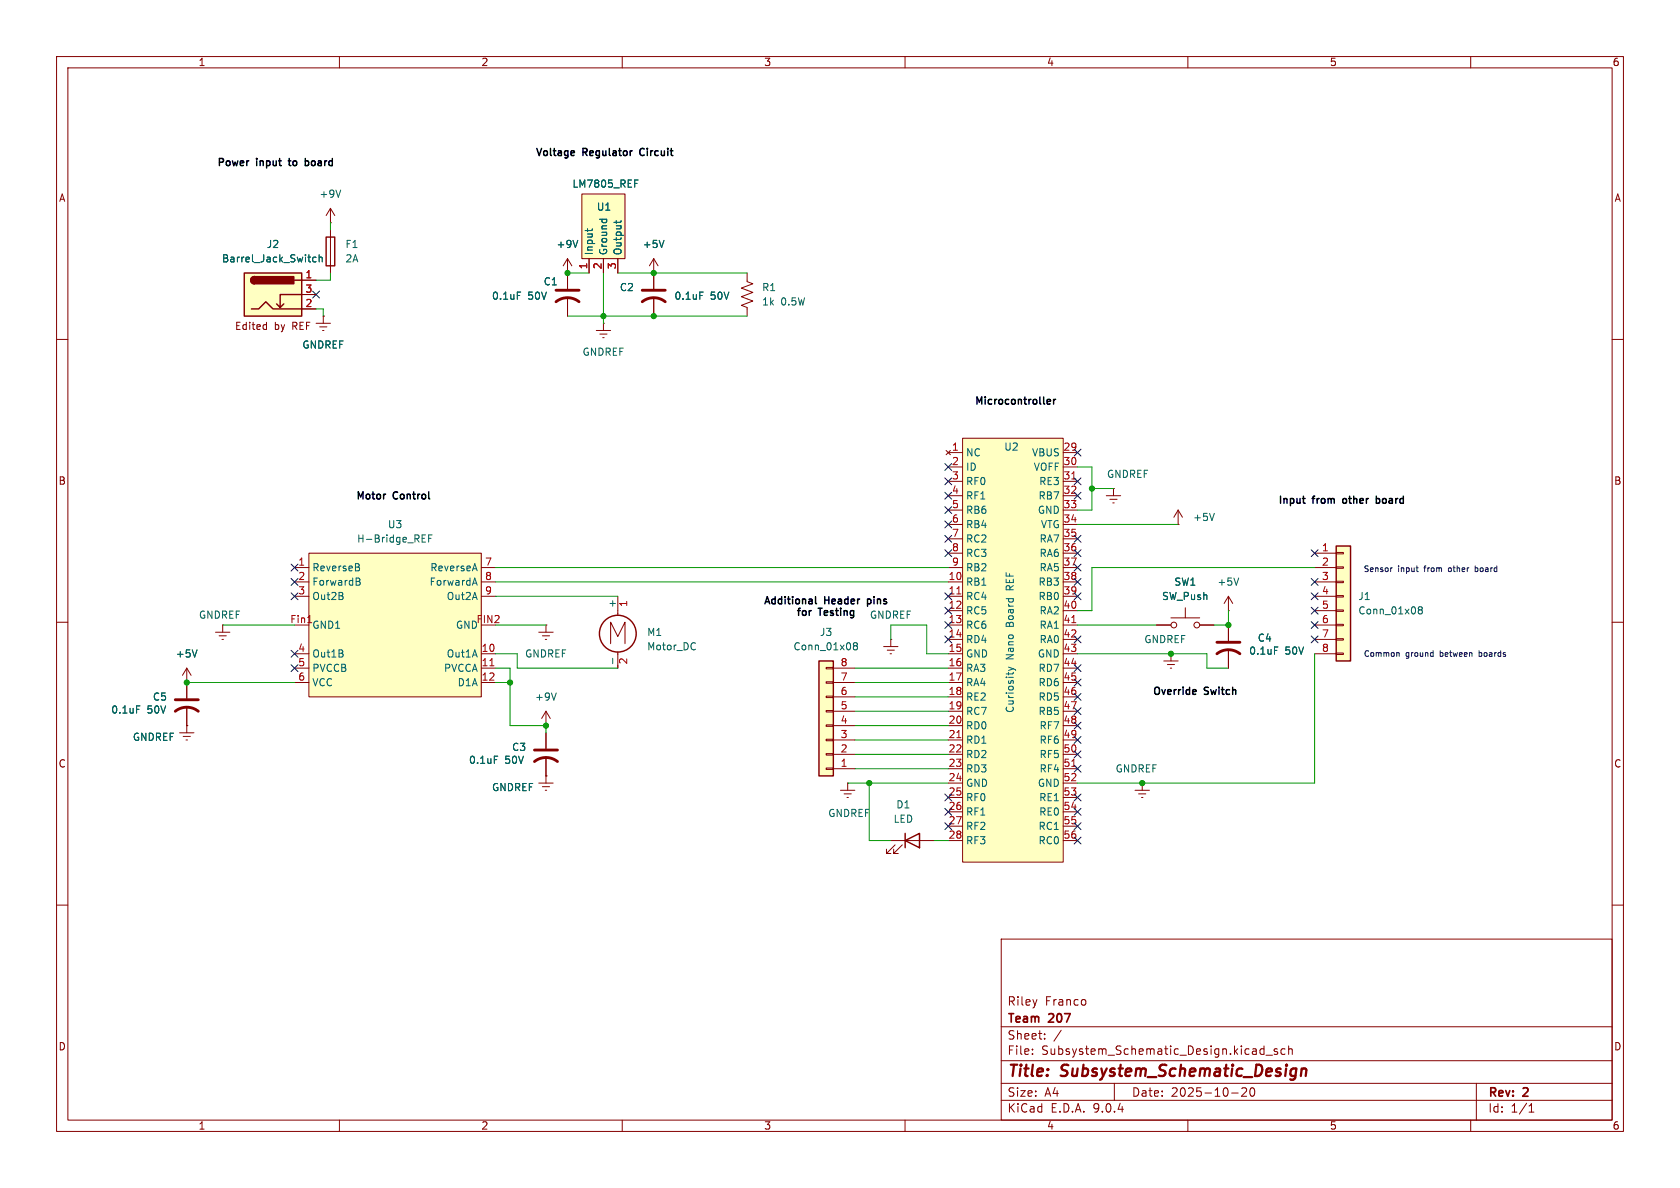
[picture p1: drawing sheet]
<svg xmlns="http://www.w3.org/2000/svg" width="297mm" height="210mm" viewBox="0 0 297 210" stroke-linecap="round" stroke-linejoin="round" font-family="sans-serif">
<g fill="none" stroke="#840000" stroke-width=".18">
<path d="M10 10h277v190h-277zM12 12h273v186h-273zM60 10v2M110 10v2M160 10v2M210 10v2M260 10v2M10 60h2M285 60h2M10 110h2M204.5 110.5h2.5M205.7 116.8h2.6"/>
<path d="M206.4 117.5h1.2M206.9 118.1h.2M207 115.6h.1M207 109.2h5.1M207 115.6v1.2M209.5 107.4v1.8M212.1 110.5h2.5M217.2 108h.1M217.2 105.4l-.8 1.3M217.2 105.4l.7 1.3M217.2 105.4v2.6M217.2 110.5v2.8"/>
<path d="M217.2 114.8v3.3M285 110h2M10 160h2M177 166h108v32h-108zM191.9 176.8v.8M285 160h2M60 198v2M110 198v2M160 198v2M177 194.5h108M177 191.5h108M177 187.5h108"/>
<path d="M177 181.5h108M182.5 186.3v.1M182.5 185.5v.1M184.7 183.6v.1M184.7 182.8v.1M187.6 182.1l-1.3 2M197 191.5v3M210 198v2M217.7 193.2h1.2M220.3 192.4v.5l-.8 .9h.9M221.1 192.4a.81 .81 0 0 0 .4 1.4l.2-.1 .1-.5-.1-.8M223.8 186.5h1.2"/>
<path d="M225.8 185.5l-.3-.1-.3 .2 .1 .2 .5 .2v.3h-.6M227.2 185.5l-.5-.1-.2 .3v.4l.1 .2h.6M227.8 185.5l.2-.1 .4 .1 .1 .9M227.8 184.9v1.5M260 198v2M261 191.5v6.5M270.3 196.6h.9M270.3 195.5l.4-.4v1.5"/>
<circle cx="207.5" cy="110.5" r=".51"/>
<circle cx="211.6" cy="110.5" r=".51"/>
</g>
<path d="M230.1 189.1a.49 .49 0 0 1 .9 .1l-.2 1M230.1 188.9l-.1 1.3" fill="none" stroke="#840000" stroke-width=".4"/>
<path d="M219 102.2l-.4 1.2M225.3 114.4h.6" fill="none" stroke="#006464" stroke-width=".18"/>
<path d="M215.1 115.6a3.3 3.3 0 0 1 4.1 0M215.1 113.5h4.1" fill="none" stroke="#840000" stroke-width=".51"/>
<path d="M43.2 48.3h10.1v7.6h-10.1z" fill="#ffffc2"/>
<path d="M43.2 48.3h10.1v7.6h-10.1zM44.4 54.6h1.3l1.3-1.3 1.3 1.3h5M45 48.9a.64 .64 0 0 0-.7 .6 .64 .64 0 0 0 .7 .7M50.2 53.7l-.7 .7M52.1 49.5h1.2M53.3 52.1h-3.8v2.3l-.6-.7" fill="none" stroke="#840000" stroke-width=".25"/>
<g fill="#840000" stroke="#840000" stroke-width=".25">
<path d="M44.5 49.1l.5-.2v1.3a.63 .63 0 0 1-.6-.4 .63 .63 0 0 1 .1-.7z"/>
<path d="M45 48.9h6.9v1.3h-6.9z"/>
</g>
<path d="M46.7 57.4l.4 .1M47.1 57v1.2M47.1 58.2h-.4M53.3 49.5h2.6M53.3 52.1h2.6M53.3 54.6h2.6" fill="none" stroke="#840000" stroke-width=".18"/>
<path d="M55.9 45.5h-.4l-.2 .2 .1 .5h.5M56.4 45.6l.2-.1h.3l.1 .8M56.4 45v1.3" fill="none" stroke="#006464" stroke-width=".18"/>
<path d="M236.2 96.5h2.6v20.3h-2.6z" fill="#ffffc2"/>
<path d="M236.2 96.5h2.6v20.3h-2.6z" fill="none" stroke="#840000" stroke-width=".25"/>
<g fill="none" stroke="#840000" stroke-width=".18">
<path d="M232.4 97.8h3.8M236.2 97.7h1.3v.2h-1.3zM232.4 100.3h3.8M232.4 102.9h3.8M232.4 105.4h3.8M232.4 108h3.8M232.4 110.5h3.8M232.4 113h3.8M232.4 115.6h3.8M236.2 100.2h1.3v.3h-1.3zM236.2 102.7h1.3v.3h-1.3zM236.2 105.3h1.3v.2h-1.3z"/>
<path d="M236.2 107.8h1.3v.3h-1.3zM236.2 110.4h1.3v.2h-1.3zM236.2 112.9h1.3v.3h-1.3zM236.2 115.4h1.3v.3h-1.3z"/>
</g>
<path d="M251 107.8l-.3-.2 .3-.3h.2l.2 .2-.2 .3M251 107.8l-.3 .2 .1 .4 .2 .1h.3l.1-.2v-.3l-.2-.2M251 107.8h.2" fill="none" stroke="#006464" stroke-width=".18"/>
<path d="M54.6 97.8h30.5v25.4h-30.5z" fill="#ffffc2"/>
<g fill="none" stroke="#840000" stroke-width=".18">
<path d="M58.4 39.4h.1M58.4 36.8l-.7 1.3M58.4 36.8l.8 1.3M58.4 36.8v2.6M55.9 57.2h2.5M56.5 57.8h1.3M57 58.4h.3M57.1 55.9h.1M57.1 55.9v1.3M58.4 40.6v7.7M115.6 48.3v2.8M115.6 52.6v3.3"/>
<path d="M54.6 97.8h30.5v25.4h-30.5zM52.1 100.3h2.5M52.1 102.9h2.5M52.1 105.4h2.5M52.1 115.6h2.5M52.1 118.1h2.5M85.1 100.3h2.5M85.1 102.9h2.5M85.1 105.4h2.5M85.1 115.6h2.5M85.1 118.1h2.5M33 120.7v2.7"/>
<path d="M33 125v3.3M52.1 120.7h2.5M85.1 120.7h2.5M200.7 139.7h2.5M201.9 138.4h.1M201.9 138.4v1.3M201.3 140.3h1.3M201.8 141h.3"/>
</g>
<g fill="none" stroke="#006464" stroke-width=".18">
<path d="M60.2 33.6l-.4 1.3M123.7 51.6h.6M63.4 99.7l.1 .2-.1 .3M74.6 95.8h.6M74.6 94.6h.6M75.8 95.2h.4M76.4 94.6h-.6v1.2M83.9 99.6l.5 1.3M63 102.2l.6 .1v.2l-.2 .3M63 102.8h.4M63.3 100.2l.3 .3-.1 .3-.2 .1M63.4 102.8l.3 .2-.1 .3-.6 .1"/>
<path d="M83.6 103.1h.6M83.9 102.2l.5 1.2M24.1 124.8h.6"/>
</g>
<path d="M54.4 110.1h.7M86.6 117.7h.7" fill="none" stroke="#a90000" stroke-width=".18"/>
<path d="M113.5 53.3a3.3 3.3 0 0 1 4.1 0M113.5 51.3h4.1M31 125.7a3.3 3.3 0 0 1 4.1 0M31 123.7h4.1" fill="none" stroke="#840000" stroke-width=".51"/>
<path d="M57.7 41.9h1.5v5.1h-1.5z" fill="none" stroke="#840000" stroke-width=".25"/>
<path d="M170.2 77.5h17.8v74.9h-17.8z" fill="#ffffc2"/>
<g fill="none" stroke="#840000" stroke-width=".18">
<path d="M132.1 48.3v1.5l1 .4-2 .7 2 .8-2 .8 2 .7-2 .8 1 .4v1.5M167.3 79.6l.7 .8M168 79.6l-.7 .8M170.2 77.5h17.8v74.9h-17.8zM167.6 80h2.6M167.6 82.6h2.6M167.6 85.1h2.6M167.6 87.6h2.6M167.6 90.2h2.6M167.6 92.7h2.6M167.6 95.3h2.6M167.6 97.8h2.6"/>
<path d="M188 80h2.5M188 82.6h2.5M188 85.1h2.5M188 87.6h2.5M188 90.2h2.5M188 92.7h2.5M188 95.3h2.5M188 97.8h2.5M195.6 87.6h2.5M196.2 88.3h1.3M196.7 88.9h.3M196.8 86.4h.1"/>
<path d="M196.8 86.4v1.2M208.3 92.7h.1M208.3 90.2l-.8 1.2M208.3 90.2l.7 1.2M208.3 90.2v2.5M33 118.1v2.6M33 118.1l-.7 1.3M33 118.1l.8 1.3M38.1 111.8h2.5M38.7 112.4h1.3M39.2 113h.3M39.4 110.5h.1"/>
<path d="M39.4 110.5v1.3M95.2 111.8h2.6M95.9 112.4h1.3M96.4 113h.2M96.5 110.5h.1M96.5 110.5v1.3M167.6 100.3h2.6M167.6 102.9h2.6M167.6 105.4h2.6M167.6 108h2.6M167.6 110.5h2.6M167.6 113h2.6"/>
<path d="M167.6 115.6h2.6M167.6 118.1h2.6M188 100.3h2.5M188 102.9h2.5M188 105.4h2.5M188 108h2.5M188 110.5h2.5M188 113h2.5M188 115.6h2.5M188 118.1h2.5M31.7 129.5h2.6M32.4 130.2h1.3"/>
<path d="M32.9 130.8h.2M33 128.3h.1M33 120.7h.1M33 128.3v1.2M96.5 128.3h.1M96.5 125.7l-.7 1.3M96.5 125.7l.8 1.3M96.5 125.7v2.6M96.5 129.5v2.8M96.5 133.9v3.3M148.6 139.7h2.5M149.9 138.4h.1"/>
<path d="M149.9 138.4v1.3M167.6 120.7h2.6M167.6 123.2h2.6M167.6 125.7h2.6M167.6 128.3h2.6M167.6 130.8h2.6M167.6 133.4h2.6M167.6 135.9h2.6M167.6 138.4h2.6M188 120.7h2.5M188 123.2h2.5M188 125.7h2.5"/>
<path d="M188 128.3h2.5M188 130.8h2.5M188 133.4h2.5M188 135.9h2.5M188 138.4h2.5M149.2 140.3h1.3M149.7 141h.3M157.5 148.6h7.6M158.2 149.4l-1.5 1.5h.8h-.8v-.8M159.5 149.4l-1.5 1.5h.7h-.7v-.8M167.6 141h2.6M167.6 143.5h2.6"/>
<path d="M167.6 146.1h2.6M167.6 148.6h2.6M188 141h2.5M188 143.5h2.5M188 146.1h2.5M188 148.6h2.5"/>
</g>
<path d="M189.5 84.7h.7M169.2 105h.7M189.5 110.1h.7M169.2 130.4h.7M189.5 135.5h.7" fill="none" stroke="#a90000" stroke-width=".18"/>
<path d="M214.7 90.7l-.4 1.3M34.8 114.9l-.4 1.2M178.3 117.9l.8 .3M179.1 118.2l-.8 .3M179.1 118.2l.5 .3M87.4 133.7h.6M98.3 122.5l-.4 1.3" fill="none" stroke="#006464" stroke-width=".18"/>
<path d="M94.5 134.6a3.3 3.3 0 0 1 4.1 0M94.5 132.6h4.1" fill="none" stroke="#840000" stroke-width=".51"/>
<path d="M160 148.6l2.6-1.3v2.6zM160 147.3v2.6" fill="none" stroke="#840000" stroke-width=".25"/>
<path d="M144.8 116.8h2.5v20.4h-2.5z" fill="#ffffc2"/>
<g fill="none" stroke="#840000" stroke-width=".25">
<path d="M144.8 116.8h2.5v20.4h-2.5z"/>
<circle cx="109.2" cy="112" r="3.3"/>
</g>
<g fill="none" stroke="#840000" stroke-width=".18">
<path d="M105.4 58.4h2.5M106 59.1h1.3M106.6 59.7h.2M106.7 57.2h.1M106.7 57.2v1.2M107.9 113.8v-3.8l1.3 2.5 1.3-2.5v3.8M109.2 105.4v3.4M109.2 115.3v2.8M146 118h1.3v.2h-1.3zM147.3 118.1h3.8M156.2 114.3h2.5M156.8 114.9h1.3"/>
<path d="M157.4 115.6h.2M157.5 113h.1M157.5 113v1.3M95.2 138.4h2.6M95.9 139.1h1.3M96.4 139.7h.2M96.5 137.2h.1M96.5 137.2v1.2M146 135.8h1.3v.2h-1.3zM146 133.2h1.3v.3h-1.3zM146 130.7h1.3v.2h-1.3zM146 128.1h1.3v.3h-1.3z"/>
<path d="M146 125.6h1.3v.3h-1.3zM146 123.1h1.3v.2h-1.3zM146 120.5h1.3v.3h-1.3zM147.3 135.9h3.8M147.3 133.4h3.8M147.3 130.8h3.8M147.3 128.3h3.8M147.3 125.7h3.8M147.3 123.2h3.8M147.3 120.7h3.8"/>
</g>
<path d="M108.3 116.4v.9M122.9 113.7h.1M122.9 114.8h.1M151.1 114.2l-.2-.3 .2-.3h.2l.3 .3-.3 .3M151.1 114.2l-.2 .2v.4l.2 .1 .4-.1 .1-.2v-.2l-.3-.2M151.1 114.2h.2" fill="none" stroke="#006464" stroke-width=".18"/>
<path d="M102.9 34.3h7.6v11.4h-7.6z" fill="#ffffc2"/>
<g fill="none" stroke="#840000" stroke-width=".18">
<path d="M102.9 34.3h7.6v11.4h-7.6zM53.3 49.5h2.6M53.3 52.1h2.6M53.3 54.6h2.6M57.1 55.9h.1M100.3 48.3h.1M100.3 45.7l-.7 1.3M100.3 45.7l.8 1.3M100.3 45.7v5.4M100.3 52.6v3.3M104.1 45.7v2.6M106.7 45.7v2.6"/>
<path d="M109.2 45.7v2.6M115.6 48.3h.1M115.6 45.7l-.8 1.3M115.6 45.7l.7 1.3M115.6 45.7v5.4M115.6 52.6v3.3M204.5 110.5h2.5M212.1 110.5h2.5M217.2 110.5v2.8M217.2 114.8v3.3M33 128.3h.1M33 120.7h.1"/>
<path d="M33 120.7v2.7M33 125v3.3M96.5 137.2h.1M96.5 129.5v2.8M96.5 133.9v3.3"/>
</g>
<g fill="none" stroke="#006464" stroke-width=".18">
<path d="M106 38.8h1.3M106.5 38.8l-.1 .1M107.2 38.8l.1 .1M109 39v.5M109.8 39l-.2 .3h-1.1M112.2 32.4h.4M112.2 31.8h.6M55.9 45.5h-.4l-.2 .2 .1 .5h.5M56.4 45.6l.2-.1h.3l.1 .8M56.4 45v1.3M91.5 51.6h.6M102.1 42.5l-.4 1.3"/>
<path d="M103.9 40.5v.4M104.7 40.5v.2M117.4 42.5l-.4 1.3M123.7 51.6h.6M34.8 114.9l-.4 1.2M225.3 114.4h.6M24.1 124.8h.6M87.4 133.7h.6"/>
</g>
<path d="M98.3 53.3a3.3 3.3 0 0 1 4.1 0M98.3 51.3h4.1" fill="none" stroke="#840000" stroke-width=".51"/>
<g fill="none" stroke="#009600" stroke-width=".18">
<path d="M58.4 39.4v1.2M55.9 54.6h1.2v1.3M58.4 48.3v1.2h-2.5M100.3 55.9h31.8M100.3 48.3h3.8M106.7 48.3v8.9M109.2 48.3h22.9M190.5 82.6h2.5v7.6h-2.5M190.5 92.7h17.8M193 86.4h3.8M39.4 110.5h12.7M87.6 115.6h3.8v2.5h17.8"/>
<path d="M87.6 118.1h2.6v10.2h6.3v1.2M87.6 110.5h8.9M87.6 100.3h80M87.6 105.4h21.6M87.6 102.9h80M151.1 118.1h16.5M157.5 113v-2.5h6.3v5.1h3.8M190.5 115.6h22.9v2.5h3.8M190.5 110.5h14M217.2 108v2.5h-2.6M232.4 115.6v22.8h-41.9M232.4 100.3h-39.4v7.7h-2.5"/>
<path d="M33 120.7h19.1M87.6 120.7h2.6M149.9 138.4h17.7M151.1 120.7h16.5M151.1 128.3h16.5M151.1 125.7h16.5M151.1 123.2h16.5M151.1 133.4h16.5M151.1 135.9h16.5M151.1 130.8h16.5M153.7 138.4v10.2h3.8M165.1 148.6h2.5"/>
</g>
<g fill="none" stroke="#000084" stroke-width=".18">
<path d="M55.3 51.5l1.2 1.2M56.5 51.5l-1.2 1.2M189.9 79.4l1.2 1.2M191.1 79.4l-1.2 1.2M51.5 99.7l1.2 1.2M52.7 99.7l-1.2 1.2M167 89.6l1.2 1.2M167 92.1l1.2 1.2M167 94.6l1.2 1.3M167 97.2l1.2 1.2M167 84.5l1.2 1.2M167 87l1.2 1.2"/>
<path d="M167 81.9l1.2 1.3M168.2 89.6l-1.2 1.2M168.2 92.1l-1.2 1.2M168.2 94.6l-1.2 1.3M168.2 97.2l-1.2 1.2M168.2 84.5l-1.2 1.2M168.2 87l-1.2 1.2M168.2 81.9l-1.2 1.3M189.9 94.6l1.2 1.3M189.9 97.2l1.2 1.2M189.9 99.7l1.2 1.2M189.9 84.5l1.2 1.2"/>
<path d="M189.9 87l1.2 1.2M191.1 94.6l-1.2 1.3M191.1 87l-1.2 1.2M191.1 97.2l-1.2 1.2M191.1 99.7l-1.2 1.2M191.1 84.5l-1.2 1.2M231.8 97.2l1.2 1.2M233 97.2l-1.2 1.2M51.5 115l1.2 1.2M51.5 102.3l1.2 1.2M51.5 104.8l1.2 1.2M51.5 117.5l1.2 1.2"/>
<path d="M52.7 115l-1.2 1.2M52.7 102.3l-1.2 1.2M52.7 104.8l-1.2 1.2M52.7 117.5l-1.2 1.2M167 104.8l1.2 1.2M167 107.3l1.2 1.3M167 109.9l1.2 1.2M167 112.4l1.2 1.2M168.2 104.8l-1.2 1.2M168.2 107.3l-1.2 1.3M168.2 109.9l-1.2 1.2M168.2 112.4l-1.2 1.2"/>
<path d="M189.9 104.8l1.2 1.2M189.9 112.4l1.2 1.2M189.9 117.5l1.2 1.2M189.9 102.3l1.2 1.2M191.1 104.8l-1.2 1.2M191.1 112.4l-1.2 1.2M191.1 117.5l-1.2 1.2M191.1 102.3l-1.2 1.2M231.8 112.4l1.2 1.2M231.8 109.9l1.2 1.2M231.8 104.8l1.2 1.2M231.8 107.3l1.2 1.3"/>
<path d="M231.8 102.3l1.2 1.2M233 112.4l-1.2 1.2M233 109.9l-1.2 1.2M233 104.8l-1.2 1.2M233 107.3l-1.2 1.3M233 102.3l-1.2 1.2M189.9 127.7l1.2 1.2M189.9 135.3l1.2 1.2M189.9 125.1l1.2 1.2M189.9 130.2l1.2 1.2M189.9 132.7l1.2 1.3M189.9 120l1.2 1.3"/>
<path d="M189.9 122.6l1.2 1.2M191.1 120l-1.2 1.3M191.1 127.7l-1.2 1.2M191.1 135.3l-1.2 1.2M191.1 125.1l-1.2 1.2M191.1 130.2l-1.2 1.2M191.1 132.7l-1.2 1.3M191.1 122.6l-1.2 1.2M167 140.4l1.2 1.2M167 142.9l1.2 1.2M167 145.4l1.2 1.3M168.2 140.4l-1.2 1.2"/>
<path d="M168.2 142.9l-1.2 1.2M168.2 145.4l-1.2 1.3M189.9 148l1.2 1.2M189.9 145.4l1.2 1.3M189.9 142.9l1.2 1.2M189.9 140.4l1.2 1.2M191.1 148l-1.2 1.2M191.1 145.4l-1.2 1.3M191.1 142.9l-1.2 1.2M191.1 140.4l-1.2 1.2"/>
</g>
<g fill="none" stroke="#000" stroke-width=".25">
<path d="M50.9 28.4h.5M54 28.5h.5M54 28v1.3M54 29.2h.5M101.4 26.7l.2 .3-.7 .1M101.5 27.4l-.1 .1M185.5 70.6l.2 .3-.6 .1M185.7 71.4h-.2M186.3 70.6v.8M186.6 70.6l-.3 .2M230.3 88.1h.4M230.6 89h.1"/>
<path d="M243.3 88.2h.5M243.3 88.9h.5M243.3 87.7v1.3M144.2 105.5v1.1l.2 .1"/>
</g>
<path d="M246.1 100.4h-.2M247.1 115.4l.3 .1v.5M250.3 100.4h.4M250.6 101.1h.1M253.3 115.4h.1M253.4 115v1M253.4 116h-.1M260.8 101l.3 .1M260.8 100v1.1M261.1 100.4h-.3" fill="none" stroke="#0000c2" stroke-width=".18"/>
<g fill="#009600" stroke="#009600" stroke-width=".18">
<circle cx="217.2" cy="110.5" r=".46"/>
<circle cx="207" cy="115.6" r=".46"/>
<circle cx="201.9" cy="138.4" r=".46"/>
<circle cx="90.2" cy="120.7" r=".46"/>
<circle cx="96.5" cy="128.3" r=".46"/>
<circle cx="33" cy="120.7" r=".46"/>
<circle cx="153.7" cy="138.4" r=".46"/>
<circle cx="115.6" cy="55.9" r=".46"/>
<circle cx="106.7" cy="55.9" r=".46"/>
<circle cx="100.3" cy="48.3" r=".46"/>
<circle cx="115.6" cy="48.3" r=".46"/>
<circle cx="193" cy="86.4" r=".46"/>
</g>
<g font-size="2.8" fill="#840000">
<text x="178" y="190.9">Title:</text>
<text x="187.7" y="190.9">Subsystem_Schematic_Design</text>
</g>
<g font-size="2.1" fill="#840000">
<text x="178" y="178">Riley</text>
<text x="184.7" y="178">Franco</text>
<text x="178" y="184">Sheet:</text>
<text x="178" y="181.2">Team</text>
<text x="185.5" y="181.2">207</text>
<text x="178" y="186.7">File:</text>
<text x="184.1" y="186.7">Subsystem_Schematic_Design.kicad_sch</text>
<text x="178" y="196.9">KiCad</text>
<text x="178" y="194.1">Size:</text>
<text x="184.7" y="194.1">A4</text>
<text x="185.7" y="196.9">E.D.A.</text>
<text x="193.3" y="196.9">9.0.4</text>
<text x="200" y="194.1">Date:</text>
<text x="207" y="194.1">2025-10-20</text>
<text x="263" y="194.3">Rev:</text>
<text x="263" y="196.9">Id:</text>
<text x="267.1" y="196.9">1/1</text>
<text x="269.4" y="194.3">2</text>
</g>
<g font-size="1.8" fill="#840000">
<text x="35" y="11.9">1</text>
<text x="85" y="11.9">2</text>
<text x="135" y="11.9">3</text>
<text x="185" y="11.9">4</text>
<text x="235" y="11.9">5</text>
<text x="285" y="11.9">6</text>
<text x="10.3" y="35.9">A</text>
<text x="285.3" y="35.9">A</text>
<text x="41.4" y="58.5">Edited</text>
<text x="48.5" y="58.5">by</text>
<text x="51.8" y="58.5">REF</text>
<text x="10.3" y="85.9">B</text>
<text x="285.3" y="85.9">B</text>
<text x="10.3" y="135.9">C</text>
<text x="285.3" y="135.9">C</text>
<text x="10.3" y="185.9">D</text>
<text x="285.3" y="185.9">D</text>
<text x="35" y="199.9">1</text>
<text x="85" y="199.9">2</text>
<text x="135" y="199.9">3</text>
<text x="185" y="199.9">4</text>
<text x="235" y="199.9">5</text>
<text x="285" y="199.9">6</text>
</g>
<g font-size="1.8">
<text x="38.2" y="29.7">Power</text>
<text x="45.3" y="29.7">input</text>
<text x="51.6" y="29.7">to</text>
<text x="54.9" y="29.7">board</text>
<text x="94.5" y="27.9">Voltage</text>
<text x="103" y="27.9">Regulator</text>
<text x="113.6" y="27.9">Circuit</text>
<text x="172.2" y="71.9">Microcontroller</text>
<text x="62.8" y="88.7">Motor</text>
<text x="69.5" y="88.7">Control</text>
<text x="225.8" y="89.4">Input</text>
<text x="232.1" y="89.4">from</text>
<text x="237.9" y="89.4">other</text>
<text x="244.3" y="89.4">board</text>
<text x="134.8" y="107.2">Additional</text>
<text x="145.8" y="107.2">Header</text>
<text x="153.8" y="107.2">pins</text>
<text x="140.6" y="109.2">for</text>
<text x="144.8" y="109.2">Testing</text>
<text x="203.6" y="123.2">Override</text>
<text x="212.9" y="123.2">Switch</text>
</g>
<g font-size="1.8" fill="#006464">
<text x="56.4" y="35.2">+9V</text>
<text x="101.1" y="33.4">LM7805_REF</text>
<text x="105.4" y="37.4">U1</text>
<text x="39.1" y="46.6">Barrel_Jack_Switch</text>
<text x="47.1" y="44">J2</text>
<text x="61" y="44">F1</text>
<text x="61" y="46.6">2A</text>
<text x="98.3" y="44">+9V</text>
<text x="105" y="45.2" transform="rotate(-90 105 45.2)">Input</text>
<text x="107.5" y="45.2" transform="rotate(-90 107.5 45.2)">Ground</text>
<text x="110.1" y="45.2" transform="rotate(-90 110.1 45.2)">Output</text>
<text x="113.5" y="44">+5V</text>
<text x="86.9" y="53.2">0.1uF</text>
<text x="93.3" y="53.2">50V</text>
<text x="96" y="50.6">C1</text>
<text x="109.5" y="51.7">C2</text>
<text x="119.1" y="53.2">0.1uF</text>
<text x="125.6" y="53.2">50V</text>
<text x="134.6" y="51.7">R1</text>
<text x="134.6" y="54.2">1k</text>
<text x="138" y="54.2">0.5W</text>
<text x="53.4" y="61.8">GNDREF</text>
<text x="102.9" y="63.1">GNDREF</text>
<text x="170.7" y="80.9">NC</text>
<text x="170.7" y="83.4">ID</text>
<text x="177.4" y="79.9">U2</text>
<text x="182.4" y="80.9">VBUS</text>
<text x="182.7" y="83.4">VOFF</text>
<text x="170.7" y="86">RF0</text>
<text x="170.7" y="88.5">RF1</text>
<text x="183.5" y="88.5">RB7</text>
<text x="183.6" y="86">RE3</text>
<text x="195.6" y="84.7">GNDREF</text>
<text x="68.5" y="93.6">U3</text>
<text x="170.7" y="91">RB6</text>
<text x="170.7" y="93.6">RB4</text>
<text x="183.4" y="91">GND</text>
<text x="183.9" y="93.6">VTG</text>
<text x="210.8" y="92.3">+5V</text>
<text x="55.1" y="101.2">ReverseB</text>
<text x="63" y="96.1">H-Bridge_REF</text>
<text x="76" y="101.2">ReverseA</text>
<text x="170.7" y="96.1">RC2</text>
<text x="170.7" y="98.7">RC3</text>
<text x="170.7" y="101.2">RB2</text>
<text x="183.7" y="96.1">RA7</text>
<text x="183.7" y="98.7">RA6</text>
<text x="183.7" y="101.2">RA5</text>
<text x="55.1" y="103.7">ForwardB</text>
<text x="55.1" y="106.3">Out2B</text>
<text x="75.9" y="103.7">ForwardA</text>
<text x="78.9" y="106.3">Out2A</text>
<text x="109" y="107.6" transform="rotate(-90 109 107.6)">+</text>
<text x="170.7" y="103.7">RB1</text>
<text x="170.7" y="106.3">RC4</text>
<text x="179.4" y="104" transform="rotate(-90 179.4 104)">REF</text>
<text x="183.5" y="103.7">RB3</text>
<text x="183.5" y="106.3">RB0</text>
<text x="205.3" y="106.3">SW_Push</text>
<text x="207.5" y="103.7">SW1</text>
<text x="215.1" y="103.7">+5V</text>
<text x="240" y="106.3">J1</text>
<text x="35.1" y="109.6">GNDREF</text>
<text x="55.1" y="111.4">GND1</text>
<text x="80.5" y="111.4">GND</text>
<text x="114.3" y="112.6">M1</text>
<text x="144.9" y="112.6">J3</text>
<text x="153.7" y="109.6">GNDREF</text>
<text x="170.7" y="108.8">RC5</text>
<text x="170.7" y="111.4">RC6</text>
<text x="170.7" y="113.9">RD4</text>
<text x="179.4" y="110.7" transform="rotate(-90 179.4 110.7)">Board</text>
<text x="183.7" y="108.8">RA2</text>
<text x="183.7" y="111.4">RA1</text>
<text x="183.7" y="113.9">RA0</text>
<text x="202.2" y="113.9">GNDREF</text>
<text x="222.3" y="113.6">C4</text>
<text x="240" y="108.8">Conn_01x08</text>
<text x="31" y="116.4">+5V</text>
<text x="55.1" y="116.4">Out1B</text>
<text x="55.1" y="119">PVCCB</text>
<text x="78.4" y="119">PVCCA</text>
<text x="78.9" y="116.4">Out1A</text>
<text x="92.7" y="116.4">GNDREF</text>
<text x="114.3" y="115.2">Motor_DC</text>
<text x="140.2" y="115.2">Conn_01x08</text>
<text x="170.7" y="116.4">GND</text>
<text x="170.7" y="119">RA3</text>
<text x="179.4" y="116.7" transform="rotate(-90 179.4 116.7)">Nano</text>
<text x="183.4" y="116.4">GND</text>
<text x="183.5" y="119">RD7</text>
<text x="220.7" y="115.9">0.1uF</text>
<text x="227.2" y="115.9">50V</text>
<text x="26.9" y="124.1">C5</text>
<text x="55.1" y="121.5">VCC</text>
<text x="80.8" y="121.5">D1A</text>
<text x="94.5" y="124.1">+9V</text>
<text x="170.7" y="121.5">RA4</text>
<text x="170.7" y="124.1">RE2</text>
<text x="183.5" y="121.5">RD6</text>
<text x="183.5" y="124.1">RD5</text>
<text x="19.6" y="126.3">0.1uF</text>
<text x="23.4" y="131.2">GNDREF</text>
<text x="26" y="126.3">50V</text>
<text x="170.7" y="126.6">RC7</text>
<text x="170.7" y="129.1">RD0</text>
<text x="170.7" y="131.7">RD1</text>
<text x="179.4" y="126.1" transform="rotate(-90 179.4 126.1)">Curiosity</text>
<text x="183.5" y="126.6">RB5</text>
<text x="183.7" y="129.1">RF7</text>
<text x="183.7" y="131.7">RF6</text>
<text x="82.8" y="135.2">0.1uF</text>
<text x="89.2" y="135.2">50V</text>
<text x="90.4" y="132.9">C3</text>
<text x="170.7" y="134.2">RD2</text>
<text x="170.7" y="136.8">RD3</text>
<text x="183.7" y="134.2">RF5</text>
<text x="183.7" y="136.8">RF4</text>
<text x="197.1" y="136.8">GNDREF</text>
<text x="86.9" y="140.1">GNDREF</text>
<text x="158.4" y="143.1">D1</text>
<text x="170.7" y="139.3">GND</text>
<text x="170.7" y="141.8">RF0</text>
<text x="183.4" y="139.3">GND</text>
<text x="183.6" y="141.8">RE1</text>
<text x="146.3" y="144.6">GNDREF</text>
<text x="157.9" y="145.6">LED</text>
<text x="170.7" y="144.4">RF1</text>
<text x="170.7" y="146.9">RF2</text>
<text x="170.7" y="149.5">RF3</text>
<text x="183.5" y="146.9">RC1</text>
<text x="183.5" y="149.5">RC0</text>
<text x="183.6" y="144.4">RE0</text>
</g>
<g font-size="1.8" fill="#a90000">
<text x="103.9" y="47.7" transform="rotate(-90 103.9 47.7)">1</text>
<text x="106.4" y="47.7" transform="rotate(-90 106.4 47.7)">2</text>
<text x="109" y="47.7" transform="rotate(-90 109 47.7)">3</text>
<text x="53.9" y="49.3">1</text>
<text x="53.9" y="51.8">3</text>
<text x="53.9" y="54.4">2</text>
<text x="168.2" y="79.8">1</text>
<text x="168.2" y="82.3">2</text>
<text x="187.9" y="79.8">29</text>
<text x="187.9" y="82.3">30</text>
<text x="168.2" y="84.8">3</text>
<text x="168.2" y="87.4">4</text>
<text x="168.2" y="89.9">5</text>
<text x="187.9" y="84.8">31</text>
<text x="187.9" y="87.4">32</text>
<text x="187.9" y="89.9">33</text>
<text x="168.2" y="92.5">6</text>
<text x="168.2" y="95">7</text>
<text x="187.9" y="92.5">34</text>
<text x="187.9" y="95">35</text>
<text x="52.6" y="100.1">1</text>
<text x="85.7" y="100.1">7</text>
<text x="168.2" y="97.5">8</text>
<text x="168.2" y="100.1">9</text>
<text x="187.9" y="97.5">36</text>
<text x="187.9" y="100.1">37</text>
<text x="233.6" y="97.5">1</text>
<text x="233.6" y="100.1">2</text>
<text x="52.6" y="102.6">2</text>
<text x="52.6" y="105.2">3</text>
<text x="85.7" y="102.6">8</text>
<text x="85.7" y="105.2">9</text>
<text x="111.2" y="107.4" transform="rotate(-90 111.2 107.4)">1</text>
<text x="167.6" y="102.6">10</text>
<text x="167.6" y="105.2">11</text>
<text x="167.6" y="107.7">12</text>
<text x="187.9" y="102.6">38</text>
<text x="187.9" y="105.2">39</text>
<text x="187.9" y="107.7">40</text>
<text x="233.6" y="102.6">3</text>
<text x="233.6" y="105.2">4</text>
<text x="233.6" y="107.7">5</text>
<text x="51.2" y="110.2">Fin1</text>
<text x="84.1" y="110.2">FIN2</text>
<text x="167.6" y="110.2">13</text>
<text x="167.6" y="112.8">14</text>
<text x="187.9" y="110.2">41</text>
<text x="187.9" y="112.8">42</text>
<text x="233.6" y="110.2">6</text>
<text x="233.6" y="112.8">7</text>
<text x="52.6" y="115.3">4</text>
<text x="52.6" y="117.9">5</text>
<text x="85" y="115.3">10</text>
<text x="85" y="117.9">11</text>
<text x="111.2" y="117.5" transform="rotate(-90 111.2 117.5)">2</text>
<text x="148.5" y="117.9">8</text>
<text x="167.6" y="115.3">15</text>
<text x="167.6" y="117.9">16</text>
<text x="187.9" y="115.3">43</text>
<text x="187.9" y="117.9">44</text>
<text x="233.6" y="115.3">8</text>
<text x="52.6" y="120.4">6</text>
<text x="85" y="120.4">12</text>
<text x="148.5" y="125.5">5</text>
<text x="148.5" y="122.9">6</text>
<text x="148.5" y="120.4">7</text>
<text x="167.6" y="120.4">17</text>
<text x="167.6" y="122.9">18</text>
<text x="167.6" y="125.5">19</text>
<text x="187.9" y="120.4">45</text>
<text x="187.9" y="122.9">46</text>
<text x="187.9" y="125.5">47</text>
<text x="148.5" y="130.6">3</text>
<text x="148.5" y="128">4</text>
<text x="167.6" y="128">20</text>
<text x="167.6" y="130.6">21</text>
<text x="187.9" y="128">48</text>
<text x="187.9" y="130.6">49</text>
<text x="148.5" y="135.6">1</text>
<text x="148.5" y="133.1">2</text>
<text x="167.6" y="133.1">22</text>
<text x="167.6" y="135.6">23</text>
<text x="187.9" y="133.1">50</text>
<text x="187.9" y="135.6">51</text>
<text x="167.6" y="138.2">24</text>
<text x="167.6" y="140.7">25</text>
<text x="167.6" y="143.3">26</text>
<text x="187.9" y="138.2">52</text>
<text x="187.9" y="140.7">53</text>
<text x="187.9" y="143.3">54</text>
<text x="167.6" y="145.8">27</text>
<text x="167.6" y="148.3">28</text>
<text x="187.9" y="145.8">55</text>
<text x="187.9" y="148.3">56</text>
</g>
<g font-size="1.4" fill="#0000c2">
<text x="241" y="101.3">Sensor</text>
<text x="247.1" y="101.3">input</text>
<text x="252" y="101.3">from</text>
<text x="256.5" y="101.3">other</text>
<text x="261.4" y="101.3">board</text>
<text x="241" y="116.3">Common</text>
<text x="248.5" y="116.3">ground</text>
<text x="254.8" y="116.3">between</text>
<text x="261.9" y="116.3">boards</text>
</g>
</svg>
